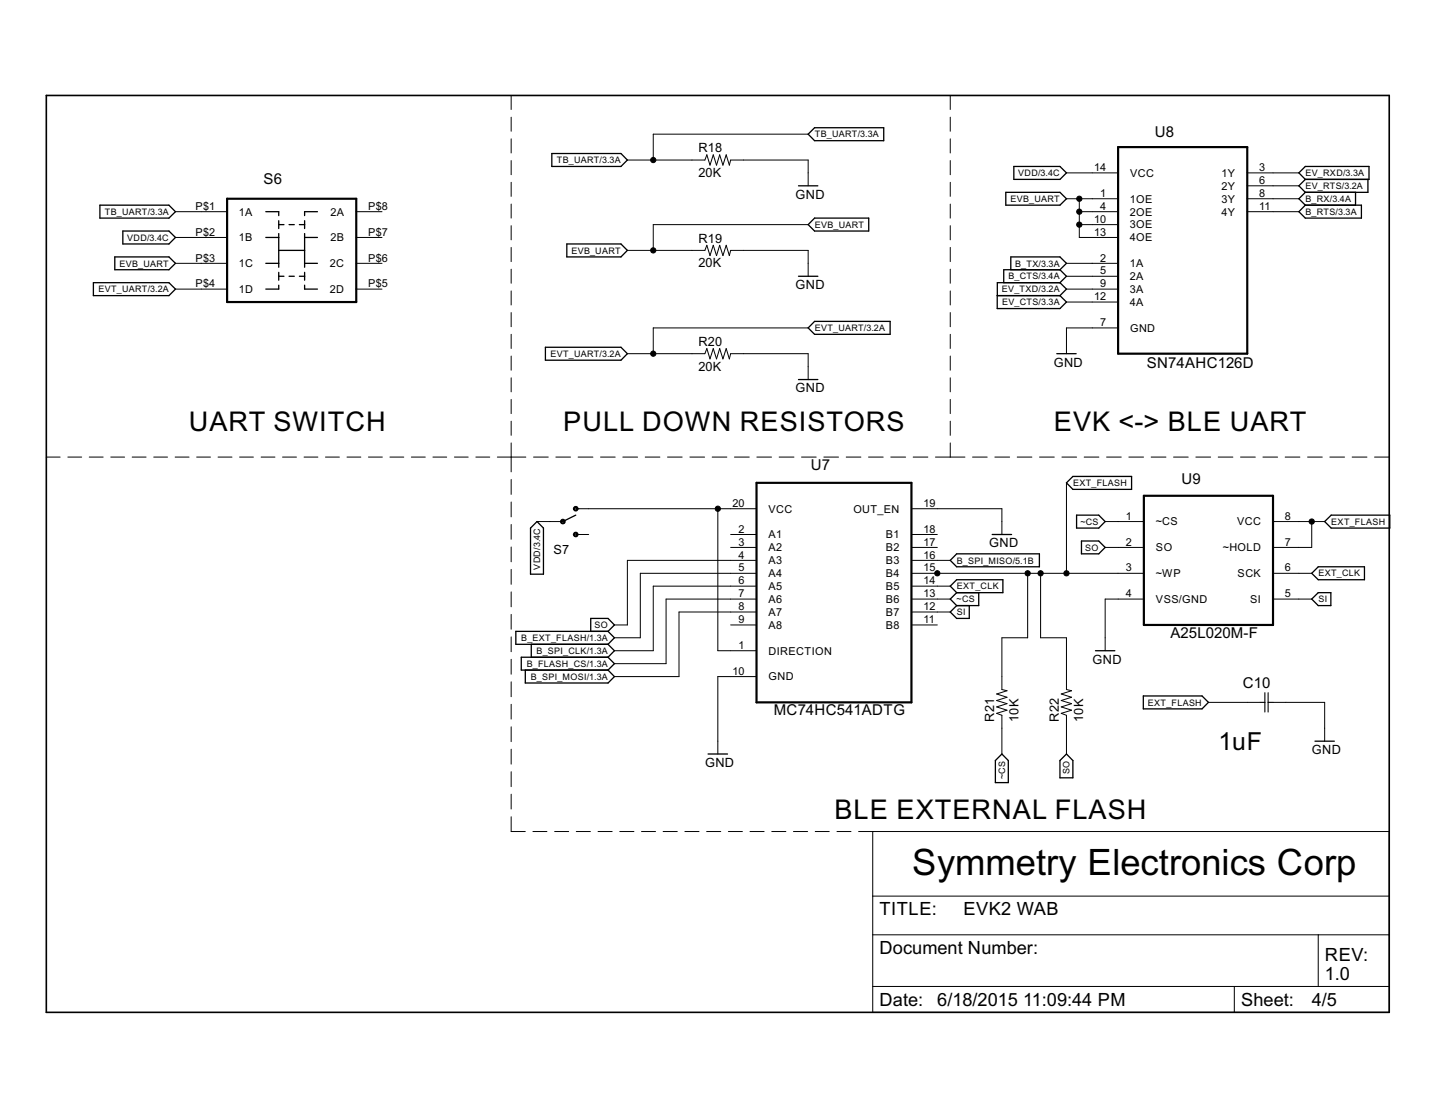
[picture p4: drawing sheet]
<svg xmlns="http://www.w3.org/2000/svg" width="279mm" height="216mm" viewBox="0 0 279 216" stroke-linecap="round" stroke-linejoin="round" font-family="sans-serif">
<g fill="none" stroke="#000" stroke-width=".25">
<path d="M19.5 39.9h13.4l1.3 1.3-1.3 1.3h-13.4zM107.4 29.9h13.5l1.3 1.3-1.3 1.2h-13.5zM155.5 36.2h3.7M157.4 26.1l1.2-1.2h13.5v2.5h-13.5zM195.8 37.4h10.6l1.2 1.3-1.2 1.2h-10.6zM197.4 32.4h9l1.2 1.3-1.2 1.2h-9zM252.9 33.7l1.2-1.3h12.5v2.5h-12.5zM254.1 37.4l-1.2 1.3 1.2 1.2M254.1 39.9h11v2.6h-11l-1.2-1.3zM254.1 34.9l-1.2 1.3 1.2 1.2M263.9 37.4v2.5M266.3 34.9v2.5h-12.2"/>
<path d="M18.2 55h14.7l1.3 1.3-1.3 1.3h-14.7zM22.4 50h10.5l1.3 1.3-1.3 1.2h-10.5zM23.9 45h9l1.3 1.2-1.3 1.3h-9zM51.8 41.2h2.5v.8M51.8 46.2h2.5M51.8 51.3h2.5M54.3 43v1.5M54.3 45.5v6.5M54.3 53v1.5M54.3 55.5v.8h-2.5M54.3 48.7h5M54.3 43.7h1"/>
<path d="M54.3 53.8h1M56.3 43.7h1M56.3 53.8h1M58.3 43.7h1M58.3 53.8h1M59.3 46.2h2.5M59.3 43v1.5M59.3 45.5v6.5M59.3 53v1.5M59.3 55.5v.8h2.5M59.3 51.3h2.5M61.8 41.2h-2.5v.8"/>
<path d="M110.4 47.5h10.5l1.3 1.2-1.3 1.3h-10.5zM155.5 53.8h3.7M158.6 42.5h10.5v2.5h-10.5l-1.2-1.3zM194.2 57.6h12.2M196.8 52.5v-2.5h9.6l1.2 1.3-1.2 1.2M206.4 52.5h-11v2.5M206.4 52.5l1.2 1.3-1.2 1.2M206.4 55h-12.2v5.1h12.2l1.2-1.3-1.2-1.2M206.4 55l1.2 1.3-1.2 1.3M106.2 67.6h14.7l1.3 1.3-1.3 1.2h-14.7zM155.5 73.9h3.7M158.6 62.6h14.7v2.5h-14.7l-1.2-1.3z"/>
<path d="M205.8 68.9h3.7M207.6 94l1.3-1.2h11.4v2.5h-11.4zM104.6 101.5l1.2 1.3v9h-2.5v-9zM112.1 100.3l-2.5 1.2M185 114.1l1.3-1.2h9v2.5h-9zM186.3 117.9l-1.3 1.2 1.3 1.3h2.4v-2.5M186.3 107.8h16.1v2.5h-16.1l-1.3-1.2zM186.3 115.4l-1.3 1.2 1.3 1.3M190.6 115.4v2.5h-4.3M193.2 104.1h3.8M209.6 100.3h4.3l1.3 1.2-1.3 1.3h-4.3zM210.6 105.3h3.3l1.3 1.3-1.3 1.2h-3.3z"/>
<path d="M255.4 116.6l1.3-1.2h2.4v2.5h-2.4zM255.4 111.6l1.3-1.3h9v2.6h-9zM257.9 101.5l1.3-1.2h11.4v2.5h-11.4zM102.3 130.5v2.5h16.1l1.2-1.3-1.2-1.2M103.4 125.4v2.6M115 122.9v-2.5h3.4l1.2 1.3-1.2 1.2M118.4 128h-16.9v2.5h16.9M118.4 128l1.2 1.2-1.2 1.3M118.4 125.4l1.2 1.3-1.2 1.3M118.4 122.9h-18v2.5h18M118.4 122.9l1.2 1.3-1.2 1.2M213.3 126.7h3.8"/>
<path d="M222.6 135.5h11.4l1.3 1.2-1.3 1.3h-11.4zM137.9 146.8h3.7M195.1 146.8l1.2 1.3v4.3h-2.5v-4.3zM207.6 146.8l1.3 1.3v3.3h-2.5v-3.3zM256 144.3h3.8"/>
</g>
<g fill="none" stroke="#000" stroke-width=".19">
<path d="M99.5 18.6v2.7M185 18.6v2.7M99.5 22.8v2.7M99.5 27v2.8M99.5 31.3v2.7M99.5 35.5v2.7M99.5 39.7v2.8M122.2 31.2h15l.4-1.1 .6 2.1 .7-2.1 .6 2.1 .6-2.1 .7 2.1 .6-2.1 .6 2.1 .3-1h15.1v5M157.4 26.1h-30.2v5.1M185 22.8v2.7M185 27v2.8M185 31.3v2.7"/>
<path d="M185 35.5v2.7M185 39.7v2.8M207.6 33.7h10.1M207.6 38.7h10.1M210.1 38.7v7.5h7.6M242.8 33.7h10.1M242.8 38.7h10.1M242.8 36.2h10.1M34.2 41.2h10M34.2 46.2h10M34.2 51.3h10M34.2 56.3h10"/>
<path d="M69.4 41.2h5M69.4 46.2h5M69.4 51.3h5M69.4 56.3h5M99.5 43.9v2.8M99.5 48.2v2.7M99.5 52.4v2.7M99.5 56.6v2.8M122.2 48.7h15l.4-.9 .6 2 .7-2 .6 2 .6-2 .7 2 .6-2 .6 2 .3-1.1h15.1v5.1M157.4 43.7h-30.2v5M185 43.9v2.8M185 48.2v2.7"/>
<path d="M185 52.4v2.7M185 56.6v2.8M207.6 51.3h10.1M207.6 56.3h10.1M207.6 53.8h10.1M207.6 58.8h10.1M210.1 41.2h7.6M210.1 43.7h7.6M242.8 41.2h10.1M99.5 60.9v2.7M99.5 65.1v2.7M99.5 69.3v2.8"/>
<path d="M99.5 73.6v2.7M99.5 77.8v2.7M122.2 68.9h15l.4-1 .6 2 .7-2 .6 2 .6-2 .7 2 .6-2 .6 2 .3-1h15.1v5M157.4 63.8h-30.2v5.1M185 60.9v2.7M185 65.1v2.7M185 69.3v2.8M185 73.6v2.7M185 77.8v2.7M217.7 63.8h-10.1v5.1M9 89h2.7M13.2 89h2.7"/>
<path d="M17.4 89h2.7M21.6 89h2.7M25.7 89h2.7M29.9 89h2.7M34.1 89h2.7M38.3 89h2.7M42.5 89h2.7M46.7 89h2.6M50.8 89h2.7M55 89h2.7M59.2 89h2.7M63.4 89h2.7"/>
<path d="M67.6 89h2.7M71.7 89h2.7M75.9 89h2.7M80.1 89h2.7M84.3 89h2.7M88.5 89h2.7M92.6 89h2.8M96.8 89h5.6M99.5 82v2.8M99.5 86.2v5.7M99.5 93.3v2.9M99.5 97.7v2.9"/>
<path d="M103.9 89h2.8M108.2 89h2.9M112.1 99h35.2M112.6 89h2.8M116.9 89h2.9M121.3 89h2.8M125.6 89h2.9M130 89h2.8M134.3 89h2.9M138.7 89h2.8M139.8 99v27.7h7.5M143 89h2.9"/>
<path d="M147.4 89h2.8M151.7 89h2.9M156.1 89h2.8M160.4 89h2.9M164.8 89h2.8M169.1 89h2.9M173.4 89h2.9M177.5 99h17.6v5.1M177.8 89h2.9M182.1 89h5.8M185 82v2.8M185 86.2v2.8"/>
<path d="M189.4 89h2.8M193.7 89h2.9M198.1 89h2.8M202.4 89h2.9M206.8 89h2.8M207.6 94v17.6M211.1 89h2.9M215.5 89h2.8M219.8 89h2.9M224.1 89h2.9M228.5 89h2.9M232.8 89h2.9"/>
<path d="M237.2 89h2.9M241.5 89h2.9M245.9 89h2.9M250.2 89h2.9M254.6 89h2.9M258.9 89h2.9M263.3 89h2.8M267.6 89h2.9M99.5 102.1v2.9M99.5 106.5v2.9M99.5 110.8v2.9M99.5 115.2v2.9"/>
<path d="M99.5 119.6v2.9M104.6 101.5h5M112.1 104.1h2.5M142.3 104.1h5M142.3 106.6h5M147.3 109.1h-25.1v12.6h-2.6M147.3 111.6h-22.6v12.6h-5.1M147.3 114.1h-20.1v12.6h-7.6M147.3 116.6h-17.6v12.6h-10.1M147.3 119.1h-15.1v12.6h-12.6M177.5 104.1h5M177.5 106.6h5"/>
<path d="M177.5 109.1h7.5M177.5 111.6h45.2M177.5 114.1h7.5M177.5 116.6h7.5M177.5 119.1h7.5M200.1 111.6v12.6h-5v10l1 .3-2 .6 2 .6-2 .7 2 .6-2 .6 2 .7-2 .6 1 .4v7.5M202.6 111.6v12.6h5v10l1 .3-2 .6 2 .6-2 .7 2 .6-2 .6 2 .7-2 .6 1 .4v7.5M215.2 106.6h7.5M215.2 101.5h7.5M222.7 116.6h-7.5v10.1M247.9 111.6h7.5M247.9 116.6h7.5"/>
<path d="M247.9 101.5h10M255.4 101.5v5.1h-7.5M99.5 124v2.9M99.5 128.4v2.9M99.5 132.7v2.9M99.5 137.1v2.9M142.3 121.7h5M147.3 131.7h-7.5v15.1M177.5 121.7h5M235.3 136.7h10M247.9 136.7h10v7.6M99.5 141.5v2.9"/>
<path d="M99.5 145.9v2.9M99.5 150.2v2.9M99.5 154.6v2.9M99.5 159v2.9h2.8M103.8 161.9h2.7M108 161.9h2.7M112.2 161.9h2.8M116.4 161.9h2.8M120.7 161.9h2.7M124.9 161.9h2.7M129.1 161.9h2.8M133.3 161.9h2.8"/>
<path d="M137.6 161.9h2.7M141.8 161.9h2.7M146 161.9h2.8M150.3 161.9h2.7M154.5 161.9h2.7M158.7 161.9h2.8M163 161.9h2.7M167.2 161.9h103.3v35.2h-100.6v-35.2M169.9 174.5h100.6M169.9 182h100.6M169.9 192h100.6M240.3 192v5.1"/>
<path d="M256.7 182v10"/>
</g>
<path d="M9 18.6h261.5v178.5h-261.5z" fill="none" stroke="#000" stroke-width=".32"/>
<path d="M44.2 38.7h25.2v20.1h-25.2zM217.7 28.6h25.1v40.3h-25.1zM147.3 94h30.2v42.7h-30.2zM222.7 96.5h25.2v25.2h-25.2z" fill="none" stroke="#000" stroke-width=".42"/>
<path d="M245.3 136.7h1M246.3 134.9v3.7M246.9 134.9v3.7M246.9 136.7h1" fill="none" stroke="#000" stroke-width=".21"/>
<g fill="#000" stroke="#000" stroke-width=".19">
<path d="M111.8 98.7a.45 .45 0 0 1 .7 .2 .45 .45 0 0 1-.3 .6 .45 .45 0 0 1-.6-.5h.2a.26 .26 0 0 1 .4-.2 .26 .26 0 0 1 .1 .4 .26 .26 0 0 1-.4-.1l-.3-.1z" fill-rule="evenodd"/>
<path d="M109.3 101.2a.46 .46 0 0 1 .7 .2 .46 .46 0 0 1-.3 .6 .46 .46 0 0 1-.6-.5h.2a.26 .26 0 0 1 .4-.2 .26 .26 0 0 1 .1 .4 .26 .26 0 0 1-.5 0v-.2h-.2z" fill-rule="evenodd"/>
<path d="M111.8 103.7a.46 .46 0 0 1 .7 .2 .46 .46 0 0 1-.3 .6 .46 .46 0 0 1-.6-.4h.2a.26 .26 0 0 1 .4-.3 .26 .26 0 0 1 .1 .4 .26 .26 0 0 1-.4 0l-.3-.1z" fill-rule="evenodd"/>
<circle cx="127.2" cy="31.2" r=".51"/>
<circle cx="210.1" cy="38.7" r=".51"/>
<circle cx="127.2" cy="48.7" r=".51"/>
<circle cx="210.1" cy="41.2" r=".51"/>
<circle cx="210.1" cy="43.7" r=".51"/>
<circle cx="127.2" cy="68.9" r=".51"/>
<circle cx="139.8" cy="99" r=".51"/>
<circle cx="182.5" cy="111.6" r=".51"/>
<circle cx="200.1" cy="111.6" r=".51"/>
<circle cx="202.6" cy="111.6" r=".51"/>
<circle cx="207.6" cy="111.6" r=".51"/>
<circle cx="255.4" cy="101.5" r=".51"/>
</g>
<text font-size="7.9" x="177.6" y="170.4">Symmetry Electronics Corp</text>
<g font-size="5.9">
<text x="36.8" y="83.9">UART SWITCH</text>
<text x="109.7" y="83.9">PULL DOWN RESISTORS</text>
<text x="205.2" y="83.9">EVK &lt;-&gt; BLE UART</text>
<text x="162.5" y="159.4">BLE EXTERNAL FLASH</text>
</g>
<text font-size="5.4" x="237.2" y="146">1uF</text>
<g font-size="4">
<text x="171.2" y="178.2">TITLE:</text>
<text x="187.6" y="178.2">EVK2 WAB</text>
<text x="171.2" y="185.8">Document Number:</text>
<text x="257.9" y="190.8">1.0</text>
<text x="258" y="187">REV:</text>
<text x="171.2" y="195.8">Date: 6/18/2015</text>
<text x="199.2" y="195.8">11:09:44 PM</text>
<text x="241.6" y="195.8">Sheet:</text>
<text x="255.4" y="195.8">4/5</text>
</g>
<g font-size="3.3">
<text x="224.9" y="26.7">U8</text>
<text x="51.3" y="35.9">S6</text>
<text x="223.3" y="71.7">SN74AHC126D</text>
<text x="157.9" y="91.5">U7</text>
<text x="230" y="94.2">U9</text>
<text x="227.9" y="124.2">A25L020M-F</text>
<text x="242" y="134">C10</text>
<text x="150.6" y="139.1">MC74HC541ADTG</text>
</g>
<g font-size="2.8">
<text x="136" y="29.7">R18</text>
<text x="136" y="34.4">20K</text>
<text x="154.9" y="38.7">GND</text>
<text x="136" y="47.3">R19</text>
<text x="136" y="52">20K</text>
<text x="154.9" y="56.3">GND</text>
<text x="136" y="67.4">R20</text>
<text x="205.2" y="71.4">GND</text>
<text x="136" y="72.1">20K</text>
<text x="154.9" y="76.4">GND</text>
<text x="107.7" y="107.8">S7</text>
<text x="192.6" y="106.6">GND</text>
<text x="212.7" y="129.2">GND</text>
<text x="193.6" y="140.5" transform="rotate(-90 193.6 140.5)">R21</text>
<text x="198.3" y="140.5" transform="rotate(-90 198.3 140.5)">10K</text>
<text x="206.2" y="140.5" transform="rotate(-90 206.2 140.5)">R22</text>
<text x="210.9" y="140.5" transform="rotate(-90 210.9 140.5)">10K</text>
<text x="137.3" y="149.3">GND</text>
<text x="255.4" y="146.8">GND</text>
</g>
<g font-size="2.4">
<text x="213" y="33.3">14</text>
<text x="220" y="34.4">VCC</text>
<text x="237.9" y="34.4">1Y</text>
<text x="245.1" y="33.3">3</text>
<text x="245.1" y="35.8">6</text>
<text x="38.1" y="40.9">P$1</text>
<text x="46.5" y="42">1A</text>
<text x="64.4" y="42">2A</text>
<text x="71.7" y="40.9">P$8</text>
<text x="214.2" y="38.3">1</text>
<text x="214.2" y="40.9">4</text>
<text x="220" y="39.4">1OE</text>
<text x="220" y="42">2OE</text>
<text x="237.9" y="36.9">2Y</text>
<text x="237.9" y="39.4">3Y</text>
<text x="237.9" y="42">4Y</text>
<text x="245.1" y="38.3">8</text>
<text x="245.1" y="40.9">11</text>
<text x="38.1" y="45.9">P$2</text>
<text x="46.5" y="47">1B</text>
<text x="64.4" y="47">2B</text>
<text x="71.7" y="45.9">P$7</text>
<text x="213" y="43.4">10</text>
<text x="213" y="45.9">13</text>
<text x="220" y="44.5">3OE</text>
<text x="220" y="47">4OE</text>
<text x="38.1" y="50.9">P$3</text>
<text x="46.5" y="52">1C</text>
<text x="64.3" y="52">2C</text>
<text x="71.7" y="50.9">P$6</text>
<text x="214.2" y="50.9">2</text>
<text x="214.2" y="53.4">5</text>
<text x="220" y="52">1A</text>
<text x="38.1" y="55.9">P$4</text>
<text x="46.5" y="57">1D</text>
<text x="64.3" y="57">2D</text>
<text x="71.7" y="55.9">P$5</text>
<text x="213" y="58.5">12</text>
<text x="214.2" y="55.9">9</text>
<text x="220" y="54.5">2A</text>
<text x="220" y="57">3A</text>
<text x="220" y="59.6">4A</text>
<text x="214.2" y="63.5">7</text>
<text x="220" y="64.6">GND</text>
<text x="142.6" y="98.7">20</text>
<text x="149.6" y="99.8">VCC</text>
<text x="166.2" y="99.8">OUT_EN</text>
<text x="179.8" y="98.7">19</text>
<text x="219.2" y="101.2">1</text>
<text x="250.2" y="101.2">8</text>
<text x="143.8" y="103.7">2</text>
<text x="143.8" y="106.2">3</text>
<text x="149.6" y="104.8">A1</text>
<text x="149.6" y="107.3">A2</text>
<text x="172.5" y="104.8">B1</text>
<text x="172.5" y="107.3">B2</text>
<text x="179.8" y="103.7">18</text>
<text x="179.8" y="106.2">17</text>
<text x="219.2" y="106.2">2</text>
<text x="225" y="102.3">~CS</text>
<text x="225.1" y="107.3">SO</text>
<text x="238.1" y="107.3">~HOLD</text>
<text x="240.9" y="102.3">VCC</text>
<text x="250.2" y="106.2">7</text>
<text x="143.8" y="108.7">4</text>
<text x="143.8" y="111.3">5</text>
<text x="143.8" y="113.8">6</text>
<text x="149.6" y="109.8">A3</text>
<text x="149.6" y="112.4">A4</text>
<text x="172.5" y="109.8">B3</text>
<text x="172.5" y="112.4">B4</text>
<text x="179.8" y="108.7">16</text>
<text x="179.8" y="111.3">15</text>
<text x="179.8" y="113.8">14</text>
<text x="219.2" y="111.3">3</text>
<text x="225" y="112.4">~WP</text>
<text x="241" y="112.4">SCK</text>
<text x="250.2" y="111.3">6</text>
<text x="143.8" y="116.3">7</text>
<text x="143.8" y="118.8">8</text>
<text x="149.6" y="114.9">A5</text>
<text x="149.6" y="117.4">A6</text>
<text x="149.6" y="119.9">A7</text>
<text x="172.5" y="114.9">B5</text>
<text x="172.5" y="117.4">B6</text>
<text x="172.5" y="119.9">B7</text>
<text x="179.8" y="116.3">13</text>
<text x="179.8" y="118.8">12</text>
<text x="219.2" y="116.3">4</text>
<text x="225.1" y="117.4">VSS/GND</text>
<text x="243.4" y="117.4">SI</text>
<text x="250.2" y="116.3">5</text>
<text x="143.8" y="121.3">9</text>
<text x="149.6" y="122.4">A8</text>
<text x="172.5" y="122.4">B8</text>
<text x="179.8" y="121.3">11</text>
<text x="142.6" y="131.4">10</text>
<text x="143.8" y="126.3">1</text>
<text x="149.6" y="127.4">DIRECTION</text>
<text x="149.6" y="132.5">GND</text>
</g>
<g font-size="1.9">
<text x="158.6" y="26.8">TB_UART/3.3A</text>
<text x="108.4" y="31.8">TB_UART/3.3A</text>
<text x="198.3" y="34.3">VDD/3.4C</text>
<text x="254.2" y="34.3">EV_RXD/3.3A</text>
<text x="20.4" y="41.8">TB_UART/3.3A</text>
<text x="196.7" y="39.3">EVB_UART</text>
<text x="254.2" y="39.3">B_RX/3.4A</text>
<text x="254.2" y="36.8">EV_RTS/3.2A</text>
<text x="254.2" y="41.8">B_RTS/3.3A</text>
<text x="24.8" y="46.9">VDD/3.4C</text>
<text x="158.6" y="44.3">EVB_UART</text>
<text x="23.3" y="51.9">EVB_UART</text>
<text x="111.3" y="49.4">EVB_UART</text>
<text x="197.6" y="51.9">B_TX/3.3A</text>
<text x="19.2" y="56.9">EVT_UART/3.2A</text>
<text x="195.1" y="56.9">EV_TXD/3.2A</text>
<text x="195.1" y="59.4">EV_CTS/3.3A</text>
<text x="196.3" y="54.4">B_CTS/3.4A</text>
<text x="158.6" y="64.5">EVT_UART/3.2A</text>
<text x="107.2" y="69.5">EVT_UART/3.2A</text>
<text x="208.9" y="94.6">EXT_FLASH</text>
<text x="210.3" y="102.2">~CS</text>
<text x="211.3" y="107.2">SO</text>
<text x="259.2" y="102.2">EXT_FLASH</text>
<text x="105.2" y="110.9" transform="rotate(-90 105.2 110.9)">VDD/3.4C</text>
<text x="186.3" y="109.7">B_SPI_MISO/5.1B</text>
<text x="256.7" y="112.2">EXT_CLK</text>
<text x="186.3" y="117.3">~CS</text>
<text x="186.3" y="114.7">EXT_CLK</text>
<text x="186.3" y="119.8">SI</text>
<text x="256.7" y="117.3">SI</text>
<text x="101.5" y="124.8">B_EXT_FLASH/1.3A</text>
<text x="115.7" y="122.3">SO</text>
<text x="102.6" y="129.8">B_FLASH_CS/1.3A</text>
<text x="104.5" y="127.3">B_SPI_CLK/1.3A</text>
<text x="103.3" y="132.3">B_SPI_MOSI/1.3A</text>
<text x="223.5" y="137.4">EXT_FLASH</text>
<text x="195.7" y="151.6" transform="rotate(-90 195.7 151.6)">~CS</text>
<text x="208.3" y="150.7" transform="rotate(-90 208.3 150.7)">SO</text>
</g>
</svg>
